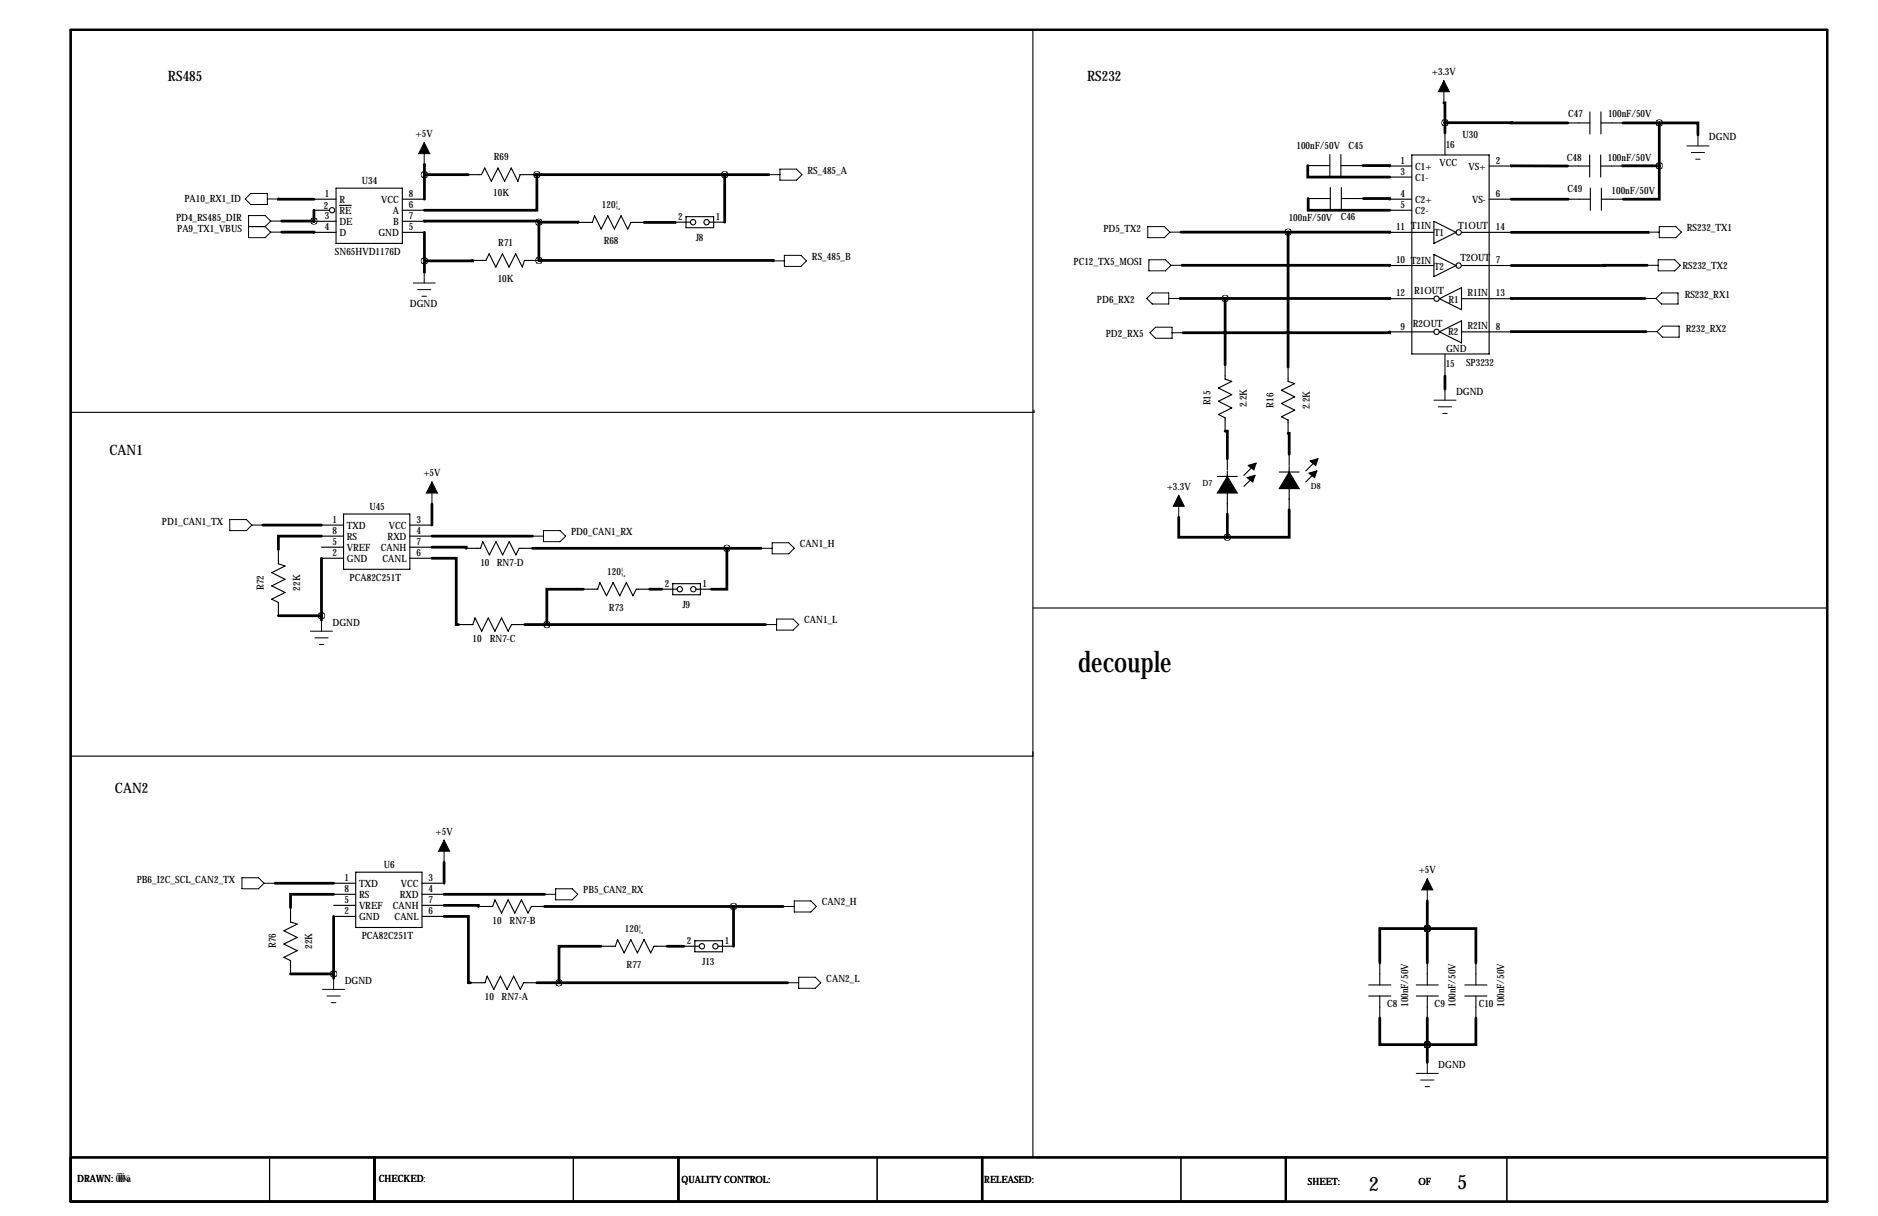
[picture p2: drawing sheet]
<svg xmlns="http://www.w3.org/2000/svg" width="432mm" height="279mm" viewBox="0 0 432 279" stroke-linecap="round" stroke-linejoin="round" font-family="sans-serif">
<path d="M16.3 6.9h403.8v269.2h-403.8zM16.3 265.9h403.8M86.1 265.9v10.2M156 265.9v10.2M225.8 265.9v10.2M295.7 265.9v10.2" fill="none" stroke="#000" stroke-width=".51"/>
<g fill="none" stroke="#000" stroke-width=".25">
<path d="M237.5 6.9v259h.2M300.7 38h5.1M305.8 35.5v5.1M308.3 38h5.1M308.3 35.5v5.1M319.5 38.2h5.1M324.6 35.6h17.8v45.7h-17.8zM332.2 30.5v5.1M342.4 38.2h5.1M360.4 38.2h5.1M360.5 28.2h5.1M365.5 35.6v5.1"/>
<path d="M365.6 25.7v5.1M368 38.2h5.1M368 35.6v5.1M368.1 28.2h5.1M368.1 25.7v5.1M72.2 53.4h5.1M72.2 45.8h5.1M72.2 48.3h3.5M72.2 50.9h5.1M77.3 43.2h15.2v12.7h-15.2zM78 47.2h2.8M92.5 53.4h5.1"/>
<path d="M92.5 45.8h5.1M92.5 48.3h5.1M92.5 50.9h5.1M107.6 40.1h3.1l.8-1.5 1.5 3.1 1.5-3.1 1.5 3.1 1.6-3.1 1.5 3.1 .5-1.6h3.3M108.7 59.8h3l.8-1.5 1.5 3.1 1.5-3.1 1.5 3.1 1.6-3.1 1.5 3.1 .5-1.6h3.3M132.9 51.1h3.3l.5-1.5 1.5 3 1.6-3 1.5 3 1.5-3 1.5 3 .8-1.5h3M155.2 51.1h3.5M157.7 49.8h6.4v2.5h-6.4zM163.1 51.1h3.5M300.8 45.6h5.1M305.9 43.1v5.1M308.4 45.6h5.1"/>
<path d="M308.4 43.1v5.1M319.5 53.4h10.2M319.5 40.7h5.1M319.5 45.8h5.1M319.5 48.3h5.1M329.7 50.9l5.1 2.5-5.1 2.5zM329.7 58.5l5.1 2.5-5.1 2.6zM336 53.4h11.5M342.4 45.8h5.1M360.6 45.8h5.1M365.7 43.2v5.1M368.2 45.8h5.1"/>
<path d="M368.2 43.2v5.1M319.5 61h10.2M319.5 68.6h10.2M319.5 76.3h10.2M331 68.6l5-2.5v5.1zM331 76.3l5-2.6v5.1zM336 61h11.5M336 68.6h11.5M336 76.3h11.5M237.7 94.2v.5h-221.2M281.7 83.8v3.3l1.5 .5-3 1.6 3 1.5-3 1.5 3 1.5-3 1.5 1.5 .8v3.1M296.2 84.3v3.3l1.5 .5-3.1 1.6 3.1 1.5-3.1 1.5 3.1 1.5-3.1 1.6 1.6 .7v3.1"/>
<path d="M332.2 81.3v5.1M79 118.1h15.2v12.7h-15.2zM279.9 109.5h4.6M282.2 105.4v2.5M282.2 108.2v9.9M288.5 109.2l-2.5 2.6M288.5 106.7l-2.5 2.5M294.1 108.5h4.6M296.4 104.4v2.5M296.4 107.2v9.9M302.8 108.2l-2.6 2.5M302.8 105.7l-2.6 2.5"/>
<path d="M64 126.2v3.3l1.5 .5-3 1.6 3 1.5-3 1.5 3 1.5-3 1.6 1.5 .7v3.1M73.9 120.7h5.1M73.9 123.2h5.1M73.9 125.7h5.1M73.9 128.3h5.1M94.2 120.7h5.1M94.2 123.2h5.1M94.2 125.7h5.1M94.2 128.3h5.1M107.2 126h3.3l.5-1.5 1.5 3 1.5-3 1.6 3 1.5-3 1.5 3 .8-1.5h3M134.1 135.4h3.3l.5-1.5 1.5 3 1.6-3 1.5 3 1.5-3 1.5 3 .8-1.5h3.1M152.1 135.4h3.6"/>
<path d="M154.7 134.1h6.3v2.6h-6.3zM160 135.4h3.6M237.5 139.7h182.6M105.4 143.5h3.3l.5-1.5 1.5 3 1.6-3 1.5 3 1.5-3 1.5 3 .8-1.5h3M16.3 173.7h221.2M66.8 208.5v3.3l1.5 .5-3 1.6 3 1.5-3 1.5 3 1.5-3 1.6 1.5 .7v3.1M76.7 202.9h5.1M76.7 205.5h5.1M76.7 208h5.1M76.7 210.6h5.1M81.8 200.4h15.2v12.7h-15.2zM97 202.9h5.1"/>
<path d="M97 205.5h5.1M97 208h5.1M97 210.6h5.1M110 208.3h3.3l.5-1.5 1.5 3 1.5-3 1.6 3 1.5-3 1.5 3 .8-1.5h3M138.2 217.4h3.3l.5-1.5 1.5 3 1.5-3 1.6 3 1.5-3 1.5 3 .8-1.5h3M157.2 217.4h3.6M159.8 216.2h6.3v2.5h-6.3zM165.1 217.4h3.6M108.2 225.8h3.3l.5-1.5 1.5 3 1.6-3 1.5 3 1.5-3 1.5 3 .8-1.5h3M314.7 228.9h5.1M314.7 226.3h5.1M317.2 221.2v5.1"/>
<path d="M317.2 228.9v5M325.6 228.9h5.1M325.6 226.3h5.1M328.2 221.2v5.1M328.2 228.9v5M336.8 228.9h5.1M336.8 226.3h5.1M339.3 221.2v5.1M339.3 228.9v5M62 265.9v10.2M131.8 265.9v10.2M201.7 265.9v10.2"/>
<path d="M271.5 265.9v10.2M346.5 265.9h73.6v10.2h-73.6z"/>
<circle cx="76.4" cy="48.3" r=".61"/>
<circle cx="159.4" cy="51.1" r=".61"/>
<circle cx="162.5" cy="51.1" r=".61"/>
<circle cx="335.4" cy="53.4" r=".61"/>
<circle cx="330.3" cy="76.3" r=".61"/>
<circle cx="330.3" cy="68.6" r=".61"/>
<circle cx="335.4" cy="61" r=".61"/>
<circle cx="156.3" cy="135.4" r=".61"/>
<circle cx="159.4" cy="135.4" r=".61"/>
<circle cx="161.4" cy="217.4" r=".61"/>
<circle cx="164.5" cy="217.4" r=".61"/>
</g>
<path d="M282.2 109.5v3.8h-2.3zM282.2 109.5l2.3 3.8h-2.3zM286.8 109.7l1.7-.5-.5 1.5zM287 106.9l1.8-.5-.5 1.5zM296.4 108.5v3.8h-2.3zM296.4 108.5l2.3 3.8h-2.3zM301 108.7l1.8-.5-.5 1.5zM301.2 105.9l1.8-.5-.5 1.5z" fill="#000" stroke="#000" stroke-width=".25"/>
<g fill="none" stroke="#000" stroke-width=".23">
<path d="M332 18.5v5.1M97.5 32.8v5M179.3 38.9h3.8l1.3 1.2-1.3 1.3h-3.8zM387.9 33.5h5M388.9 35.1h3M389.9 36.6h1M390.4 31v2.5M56.4 45.7l1.3-1.3h3.8v2.6h-3.8zM57.1 52.1h3.9M61 52.1l1.2 1.2M61.5 45.7h2.5M62.2 53.3h2.6"/>
<path d="M62.2 50.8l-1.2-1.3h-3.9v5.1h3.9l1.2-1.3M62.2 50.8h2.6M62.2 50.8l-1.2 1.3M176.8 40.1h2.5M177.8 59.9h2.5M180.3 58.7h3.8l1.3 1.2-1.3 1.3h-3.8zM263.9 52.1h3.8l1.3 1.2-1.3 1.3h-3.8zM264.2 59.7h3.8l1.2 1.3-1.2 1.2h-3.8zM269 53.3h2.5M379 53.3h2.5M381.3 59.7h3.8l1.2 1.3-1.2 1.2h-3.8zM381.5 52.1h3.8l1.3 1.2-1.3 1.3h-3.8z"/>
<path d="M95 65h5.1M96 66.5h3.1M97 68.1h1M97.5 62.5v2.5M263.7 68.6l1.2-1.3h3.8v2.5h-3.8zM264.4 76.5l1.3-1.3h3.8v2.5h-3.8zM268.7 68.6h2.6M269.2 61h2.6M269.5 76.5h2.5M378.2 68.6h2.5M378.5 76.2h2.5M378.7 61h2.6"/>
<path d="M382 67.3h3.8v2.5h-3.8l-1.3-1.2zM382.3 74.9h3.8v2.6h-3.8l-1.3-1.3zM329.7 91.9h5.1M330.7 93.5h3.1M331.7 95h1M332.2 89.4v2.5M52.8 119.4h3.8l1.3 1.3-1.3 1.2h-3.8zM99.3 110.7v5.1M271 113.8v5.1M57.9 120.7h2.6M122.4 123.2h2.6M125 121.9h3.8l1.2 1.3-1.2 1.3h-3.8z"/>
<path d="M175 126h2.5M177.5 124.7h3.9l1.2 1.3-1.2 1.3h-3.9zM71.4 145h5.1M72.4 146.6h3M73.4 148.1h1M73.9 142.5v2.5M176 143.5h2.6M178.6 142.2h3.8l1.2 1.3-1.2 1.3h-3.8zM102.1 193v5.1M55.6 201.7h3.8l1.3 1.2-1.3 1.3h-3.8zM60.7 202.9h2.5M125.2 205.5h2.6"/>
<path d="M127.8 204.2h3.8l1.2 1.3-1.2 1.3h-3.8zM180.1 208.3h2.5M182.6 207h3.8l1.3 1.3-1.3 1.2h-3.8zM328.2 201.9v5.1M74.2 227.3h5M75.2 228.9h3M76.2 230.4h1M76.7 224.8v2.5M181.1 225.8h2.5M183.6 224.5h3.9l1.2 1.3-1.2 1.3h-3.9zM325.6 246.6h5.1M326.6 248.2h3.1"/>
<path d="M327.7 249.7h1M328.2 244.1v2.5"/>
</g>
<path d="M332 18.5l1.2 2.6h-2.5zM97.5 32.8l1.3 2.5h-2.5zM99.3 110.7l1.3 2.6h-2.6zM271 113.8l1.3 2.5h-2.6zM102.1 193l1.3 2.6h-2.6zM328.2 201.9l1.2 2.6h-2.5z" fill="#000" stroke="#000" stroke-width=".23"/>
<g fill="none" stroke="#000" stroke-width=".63">
<path d="M97.5 37.8l.1 2.3M300.7 38v2.7h18.8M313.4 38l6.1 .2M332 23.6h.2v4.6M332.2 28.2h28.3M332.2 28.2v2.3M347.5 38.2h12.9M373.2 28.2h8.3M381.5 38.1l-8.4 .1M381.5 38.1v7.7h-8.2M381.5 28.2h8.9v2.8M381.5 28.2v9.9"/>
<path d="M64 45.7l8.2 .1M64.8 53.3l7.4 .1M64.8 50.8h7.4M72.2 48.3v2.6M97.6 50.9l26.3-.1v.3M97.6 59.9l-.1 2.6M97.6 40.1v5.7M97.6 53.4v6.5M97.6 40.1h10M108.7 59.8l-11.1 .1M122.9 40.1h53.9M123.4 40.1v8.2h-25.8"/>
<path d="M123.9 59.8h.1M123.9 59.8l53.9 .1M123.9 51.1h9M123.9 51.1v8.7M155.2 51.1h-7.1M166.6 40.1v11M271.5 53.3h24.7M296.2 53.3l23.3 .1M296.2 53.3v31M300.8 45.6v2.7h18.7M313.5 45.6h6v.2M347.5 45.8h13.1"/>
<path d="M379 53.3l-31.5 .1M271.3 68.6h10.4M271.8 61h47.7M281.7 68.6h37.8M281.7 68.6v15.2M319.5 76.3v.2h-47.5M378.2 68.6h-30.7M378.5 76.2l-31 .1M378.7 61h-31.2M281.7 99.1h.5v6.3M296.2 99.6h.2v4.8M332.2 86.4v3"/>
<path d="M99.3 115.8v4.9M271 118.9v4.5h11.2M282.2 118.1v5.3M296.4 117.1v6.3h-14.2M60.5 120.7h13.4M73.9 123.2h-9.9v3M73.9 128.3v14.2M99.3 125.7h7.9v.3M99.3 128.3h5.6v15.2h.5M99.3 123.2h23.1M122.4 126h52.6M134.1 135.4h-8.4v8.1"/>
<path d="M149.4 135.4h2.7M167.1 126v9.4h-3.5M64 141.5h9.9M120.6 143.5h55.4M102.1 198.1v4.8M63.2 202.9h13.5M76.7 205.5h-9.9v3M76.7 210.6v14.2M102.1 208h7.9v.3M102.1 210.6h5.6v15.2h.5M102.1 205.5h23.1M125.2 208.3h54.9"/>
<path d="M138.2 217.4h-9.7v8.4M153.4 217.4h3.8M168.7 208.3v9.1M328.2 213.4h-11v7.8M328.2 213.4h.1M328.2 213.4h11.1v7.8M328.2 207v14.2M66.8 223.8h9.9M123.4 225.8h57.7M317.2 233.9v6.1h11M328.2 233.9v10.2M339.3 233.9v6.1h-11.1"/>
<path d="M328.2 240h.1"/>
</g>
<path d="M381.5 38.1a.05 .05 0 0 0 .1 0 .05 .05 0 0 0-.1 0zM381.5 28.2a.05 .05 0 0 0 .1 0 .05 .05 0 0 0-.1 0zM332.2 28.2a.05 .05 0 0 0 .1 0 .05 .05 0 0 0-.1 0zM97.5 40.1a.06 .06 0 0 0 .1 0 .06 .06 0 0 0-.1 0zM123.4 40.1a.06 .06 0 0 0 .1 0 .06 .06 0 0 0-.1 0zM123.8 59.8a.1 .1 0 0 0 .2 0 .1 .1 0 0 0-.2 0zM97.5 59.9a.05 .05 0 0 0 .1 0 .05 .05 0 0 0-.1 0zM72.1 50.8a.06 .06 0 0 0 .1 0 .06 .06 0 0 0-.1 0zM125.7 143.5a.05 .05 0 0 0 .1 0 .05 .05 0 0 0-.1 0zM73.9 141.5a.06 .06 0 0 0 .1 0 .06 .06 0 0 0-.1 0zM128.5 225.8a.06 .06 0 0 0 .1 0 .06 .06 0 0 0-.1 0zM76.7 223.8a.06 .06 0 0 0 .1 0 .06 .06 0 0 0-.1 0zM328.1 213.4a.06 .06 0 0 0 .1 0 .06 .06 0 0 0-.1 0zM328.1 240a.06 .06 0 0 0 .1 0 .06 .06 0 0 0-.1 0zM328.1 240a.06 .06 0 0 0 .1 0 .06 .06 0 0 0-.1 0zM328.1 213.4a.06 .06 0 0 0 .1 0 .06 .06 0 0 0-.1 0zM281.6 68.6a.05 .05 0 0 0 .1 0 .05 .05 0 0 0-.1 0zM296.1 53.3a.05 .05 0 0 0 .1 0 .05 .05 0 0 0-.1 0zM282.1 123.4a.06 .06 0 0 0 .1 0 .06 .06 0 0 0-.1 0zM166.6 40.1a.06 .06 0 0 0 .1 0 .06 .06 0 0 0-.1 0zM123.8 51.1a.1 .1 0 0 0 .2 0 .1 .1 0 0 0-.2 0zM167.1 126a.05 .05 0 0 0 .1 0 .05 .05 0 0 0-.1 0zM168.6 208.3a.06 .06 0 0 0 .1 0 .06 .06 0 0 0-.1 0z" fill="#000" stroke="#000" stroke-width="1.5"/>
<text font-size="6.6" x="247.9" y="154.4">decouple</text>
<g font-size="4.6">
<text x="314.7" y="273.6">2</text>
<text x="335" y="273.3">5</text>
</g>
<g font-size="3.3">
<text x="38.6" y="18.5">RS485</text>
<text x="249.9" y="18.5">RS232</text>
<text x="25.1" y="104.6">CAN1</text>
<text x="26.4" y="182.1">CAN2</text>
</g>
<g font-size="2.3">
<text x="329.2" y="17.3">+3.3V</text>
<text x="360.6" y="26.9">C47</text>
<text x="369.7" y="27">100nF/50V</text>
<text x="95.6" y="31.5">+5V</text>
<text x="298.1" y="34.2">100nF/50V</text>
<text x="310" y="34.1">C45</text>
<text x="332.4" y="34.1">16</text>
<text x="336.3" y="31.8">U30</text>
<text x="392.9" y="32.3">DGND</text>
<text x="113.6" y="36.8">R69</text>
<text x="185.7" y="39.9">RS_485_A</text>
<text x="322" y="37.6">1</text>
<text x="322" y="40.2">3</text>
<text x="325.4" y="39">C1+</text>
<text x="325.4" y="41.5">C1-</text>
<text x="331" y="38.2">VCC</text>
<text x="337.7" y="39">VS+</text>
<text x="343.9" y="37.6">2</text>
<text x="360.3" y="37.1">C48</text>
<text x="369.7" y="36.9">100nF/50V</text>
<text x="42.4" y="46.5">PA10_RX1_ID</text>
<text x="74.4" y="48">2</text>
<text x="74.7" y="45.3">1</text>
<text x="78" y="46.6">R</text>
<text x="83.2" y="42.2">U34</text>
<text x="87.7" y="46.6">VCC</text>
<text x="94" y="47.8">6</text>
<text x="94" y="45.3">8</text>
<text x="113.4" y="45.1">10K</text>
<text x="138.4" y="47.8">120¦¸</text>
<text x="322" y="45.3">4</text>
<text x="322" y="47.8">5</text>
<text x="325.4" y="46.6">C2+</text>
<text x="338.5" y="46.6">VS-</text>
<text x="343.9" y="45.3">6</text>
<text x="360.4" y="44.2">C49</text>
<text x="370.5" y="44.6">100nF/50V</text>
<text x="40.5" y="50.8">PD4_RS485_DIR</text>
<text x="40.7" y="53.3">PA9_TX1_VBUS</text>
<text x="74.7" y="50.3">3</text>
<text x="74.7" y="52.9">4</text>
<text x="78" y="49.2">RE</text>
<text x="78" y="51.7">DE</text>
<text x="90.3" y="49.2">A</text>
<text x="90.4" y="51.7">B</text>
<text x="94" y="52.9">5</text>
<text x="94" y="50.3">7</text>
<text x="155.9" y="50.5">2</text>
<text x="164.6" y="50.5">1</text>
<text x="253.7" y="53.3">PD5_TX2</text>
<text x="296.3" y="50.7">100nF/50V</text>
<text x="308.3" y="50.7">C46</text>
<text x="321" y="52.9">11 T1IN</text>
<text x="325.4" y="49.2">C2-</text>
<text x="335.3" y="52.7">T1OUT</text>
<text x="343.9" y="52.9">14</text>
<text x="387.9" y="53.1">RS232_TX1</text>
<text x="77" y="58.5">SN65HVD1176D</text>
<text x="78" y="54.2">D</text>
<text x="87" y="54.2">GND</text>
<text x="114.6" y="56.5">R71</text>
<text x="138.8" y="56.1">R68</text>
<text x="160" y="55.3">J8</text>
<text x="186.7" y="59.7">RS_485_B</text>
<text x="329.8" y="54.3">T1</text>
<text x="114.4" y="64.8">10K</text>
<text x="246.8" y="61">PC12_TX5_MOSI</text>
<text x="321" y="60.5">10 T2IN</text>
<text x="329.8" y="61.9">T2</text>
<text x="335.8" y="60.1">T2OUT</text>
<text x="343.9" y="60.5">7</text>
<text x="386.9" y="61.7">RS232_TX2</text>
<text x="94.2" y="70.6">DGND</text>
<text x="252.2" y="69.6">PD6_RX2</text>
<text x="321" y="68.1">12</text>
<text x="325.1" y="67.4">R1OUT</text>
<text x="333" y="69.5">R1</text>
<text x="337.4" y="68">R1IN</text>
<text x="343.9" y="68.1">13</text>
<text x="387.3" y="68.6">RS232_RX1</text>
<text x="254.3" y="77.5">PD2_RX5</text>
<text x="322" y="75.7">9</text>
<text x="324.9" y="75.1">R2OUT</text>
<text x="332.9" y="77.1">R2</text>
<text x="337.4" y="75.6">R2IN</text>
<text x="343.9" y="75.7">8</text>
<text x="387.6" y="76.2">R232_RX2</text>
<text x="332.5" y="80.9">GND</text>
<text x="332.4" y="84.3">15</text>
<text x="337.1" y="84.1">SP3232</text>
<text x="278.3" y="93.2" transform="rotate(-90 278.3 93.2)">R15</text>
<text x="286.7" y="93.5" transform="rotate(-90 286.7 93.5)">2.2K</text>
<text x="292.8" y="93.7" transform="rotate(-90 292.8 93.7)">R16</text>
<text x="301.1" y="94.1" transform="rotate(-90 301.1 94.1)">2.2K</text>
<text x="334.8" y="90.7">DGND</text>
<text x="97.3" y="109.5">+5V</text>
<text x="268.3" y="112.5">+3.3V</text>
<text x="84.9" y="117.1">U45</text>
<text x="37.2" y="120.7">PD1_CAN1_TX</text>
<text x="76.4" y="120.1">1</text>
<text x="76.4" y="122.7">8</text>
<text x="76.4" y="125.2">5</text>
<text x="79.8" y="121.5">TXD</text>
<text x="79.8" y="124">RS</text>
<text x="89.1" y="124">RXD</text>
<text x="89.4" y="121.5">VCC</text>
<text x="95.8" y="125.2">7</text>
<text x="95.8" y="122.7">4</text>
<text x="95.8" y="120.1">3</text>
<text x="131.3" y="122.9">PD0_CAN1_RX</text>
<text x="183.9" y="125.7">CAN1_H</text>
<text x="76.4" y="127.8">2</text>
<text x="79.8" y="126.6">VREF</text>
<text x="79.8" y="129.1">GND</text>
<text x="87.5" y="126.6">CANH</text>
<text x="87.9" y="129.1">CANL</text>
<text x="95.8" y="127.8">6</text>
<text x="110.5" y="130">10 RN7-D</text>
<text x="60.7" y="135.6" transform="rotate(-90 60.7 135.6)">R72</text>
<text x="69" y="135.7" transform="rotate(-90 69 135.7)">22K</text>
<text x="80.4" y="133.4">PCA82C251T</text>
<text x="139.6" y="132.1">120¦¸</text>
<text x="152.9" y="134.9">2</text>
<text x="161.5" y="134.9">1</text>
<text x="76.5" y="143.8">DGND</text>
<text x="140" y="140.4">R73</text>
<text x="157" y="139.6">J9</text>
<text x="184.9" y="143.3">CAN1_L</text>
<text x="108.7" y="147.5">10 RN7-C</text>
<text x="100.1" y="191.8">+5V</text>
<text x="31.4" y="202.9">PB6_I2C_SCL_CAN2_TX</text>
<text x="79.2" y="202.4">1</text>
<text x="82.5" y="203.8">TXD</text>
<text x="88.3" y="199.4">U6</text>
<text x="92.2" y="203.8">VCC</text>
<text x="98.6" y="202.4">3</text>
<text x="326.2" y="200.7">+5V</text>
<text x="79.2" y="205">8</text>
<text x="79.2" y="207.5">5</text>
<text x="82.5" y="206.3">RS</text>
<text x="82.5" y="208.9">VREF</text>
<text x="90.3" y="208.9">CANH</text>
<text x="91.9" y="206.3">RXD</text>
<text x="98.6" y="207.5">7</text>
<text x="98.6" y="205">4</text>
<text x="134.1" y="205.2">PB5_CAN2_RX</text>
<text x="189" y="208">CAN2_H</text>
<text x="79.2" y="210.1">2</text>
<text x="82.5" y="211.4">GND</text>
<text x="83.2" y="215.7">PCA82C251T</text>
<text x="90.7" y="211.4">CANL</text>
<text x="98.6" y="210.1">6</text>
<text x="113.2" y="212.3">10 RN7-B</text>
<text x="143.7" y="214.1">120¦¸</text>
<text x="63.4" y="217.9" transform="rotate(-90 63.4 217.9)">R76</text>
<text x="71.8" y="218" transform="rotate(-90 71.8 218)">22K</text>
<text x="158" y="216.9">2</text>
<text x="161.5" y="221.7">J13</text>
<text x="166.6" y="216.9">1</text>
<text x="79.2" y="226.1">DGND</text>
<text x="144.1" y="222.5">R77</text>
<text x="190" y="225.6">CAN2_L</text>
<text x="111.5" y="229.8">10 RN7-A</text>
<text x="318.9" y="231.3">C8</text>
<text x="323.8" y="231.4" transform="rotate(-90 323.8 231.4)">100nF/50V</text>
<text x="329.9" y="231.3">C9</text>
<text x="334.7" y="231.4" transform="rotate(-90 334.7 231.4)">100nF/50V</text>
<text x="340" y="231.3">C10</text>
<text x="345.9" y="231.4" transform="rotate(-90 345.9 231.4)">100nF/50V</text>
<text x="330.7" y="245.4">DGND</text>
<text x="17.8" y="271.5">DRAWN: Ô¾</text>
<text x="17.8" y="271.5">DRAWN: ÕÖ·å</text>
<text x="87.1" y="271.5">CHECKED</text>
<text x="87.1" y="271.5">CHECKED:</text>
<text x="156.7" y="271.8">QUALITY CONTROL:</text>
<text x="226.3" y="271.8">RELEASED:</text>
<text x="300.7" y="272.3">SHEET:</text>
<text x="326.1" y="272.3">OF</text>
</g>
<g font-size="2">
<text x="276.5" y="111.7">D7</text>
<text x="301.4" y="112.4">D8</text>
</g>
</svg>
